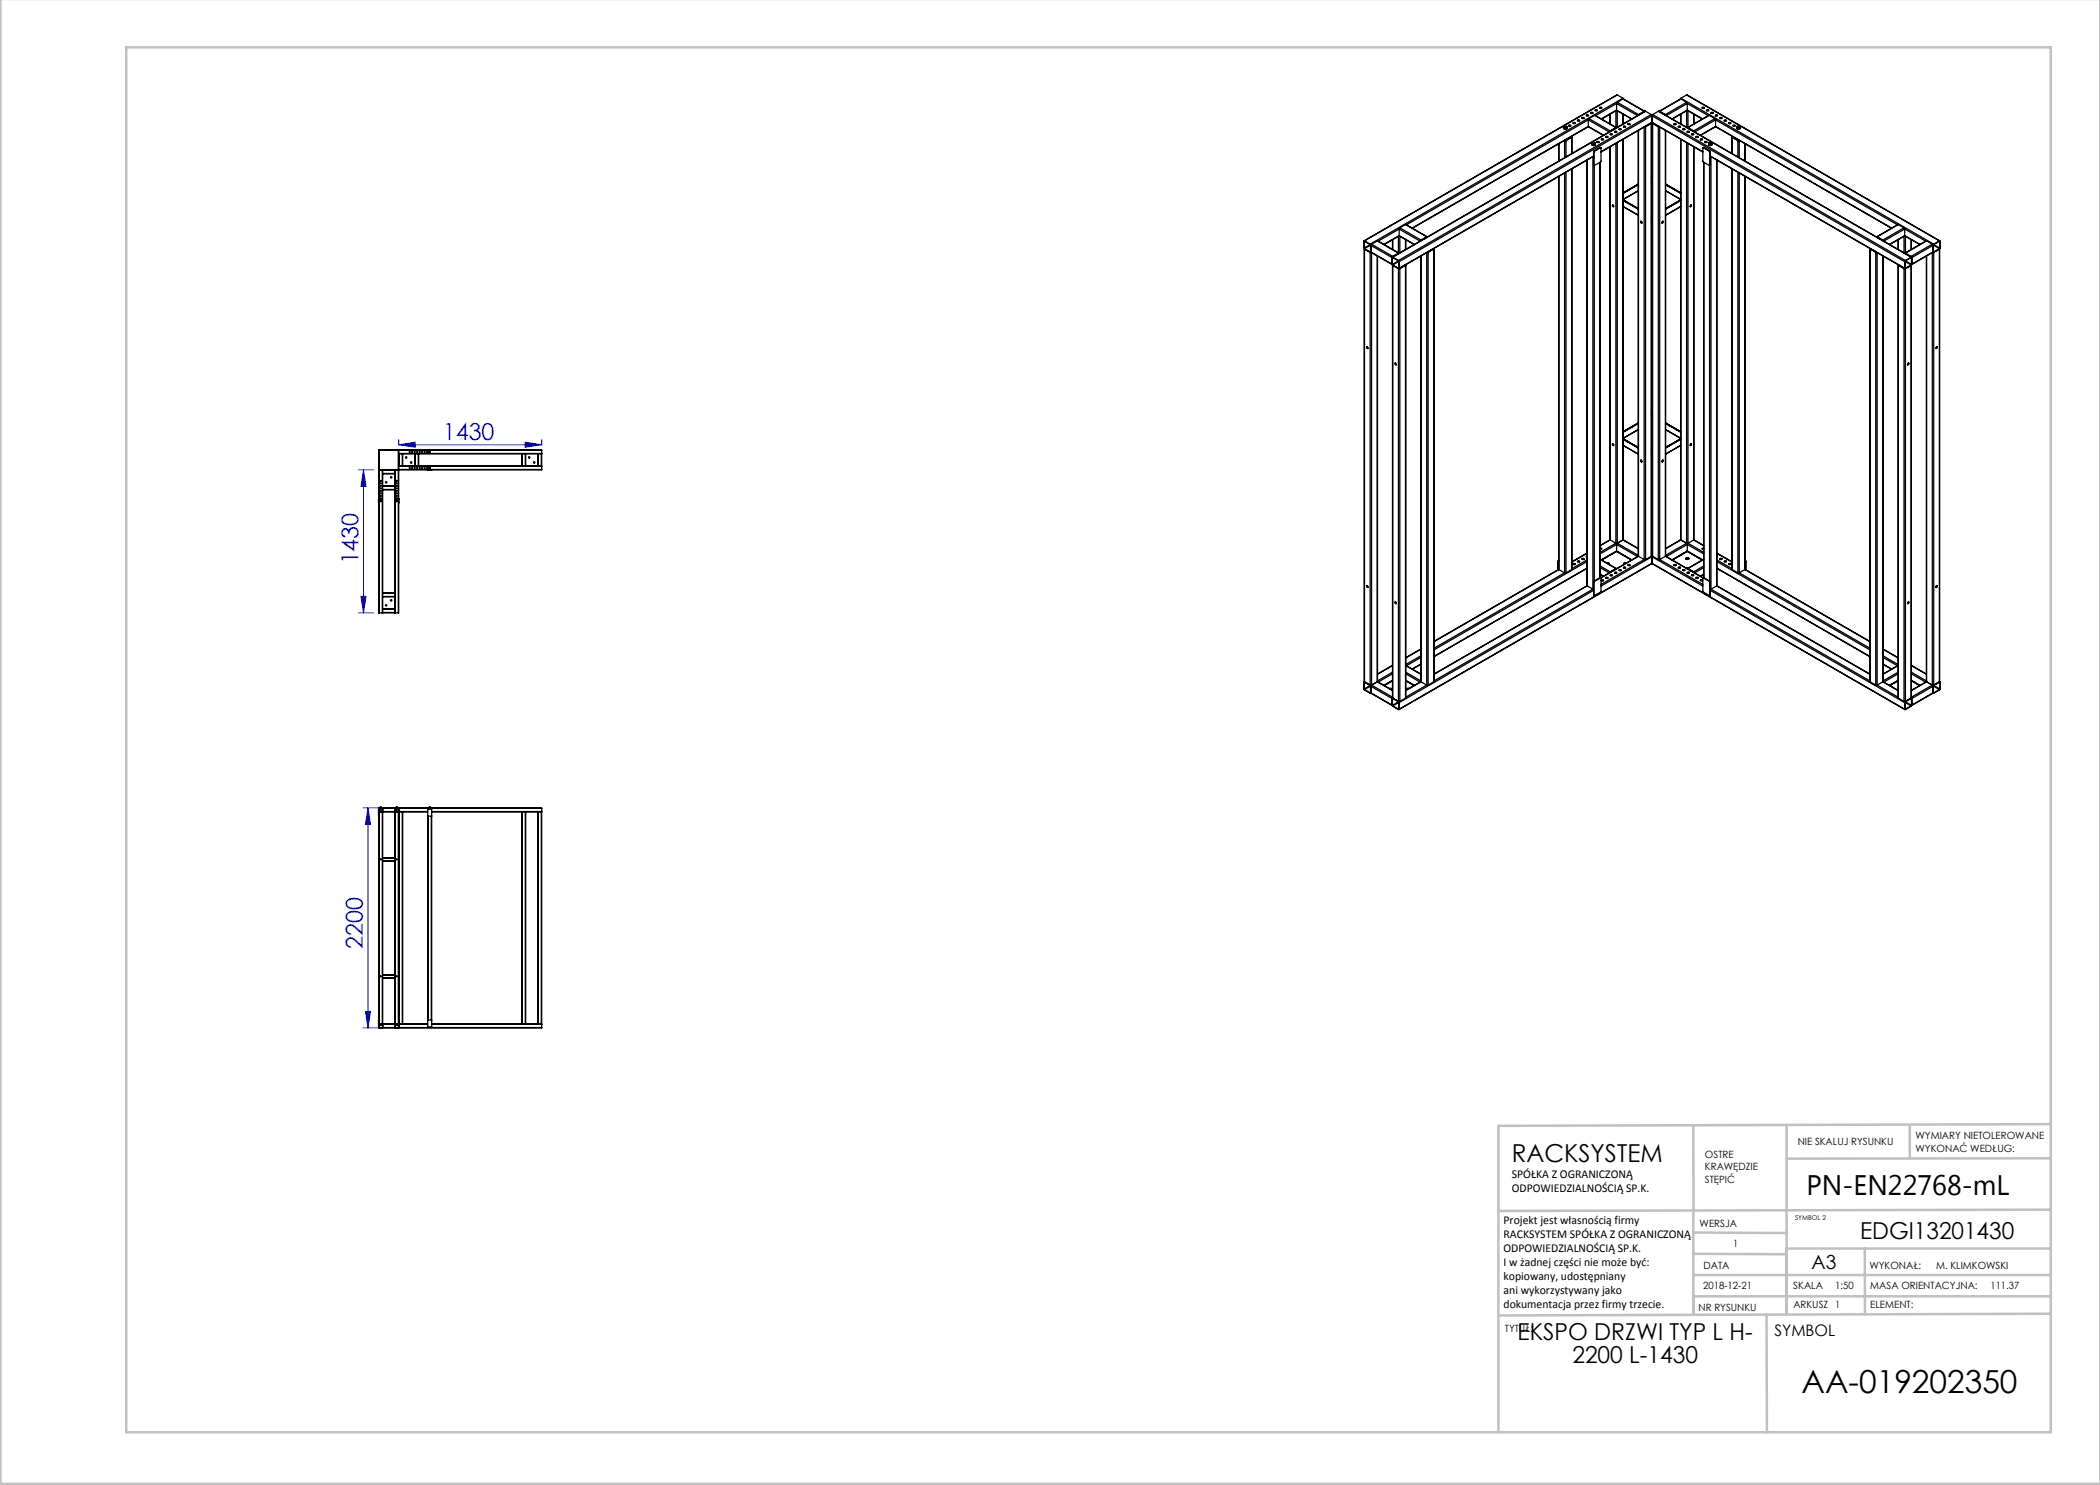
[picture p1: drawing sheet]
<svg xmlns="http://www.w3.org/2000/svg" width="420mm" height="297mm" viewBox="0 0 420 297" stroke-linecap="round" stroke-linejoin="round" font-family="sans-serif">
<g fill="none" stroke="#00f" stroke-width=".2">
<path d="M71.7 94h3M72.7 94l.5 3.3h-1zM72.7 94v28.6M79.7 88.9l3.3-.5v1.1zM79.7 87.9v1.1M79.7 88.9h28.6M105 88.4l3.3 .5-3.3 .6zM108.3 87.9v1.1M72.2 119.3h1l-.5 3.3zM71.7 122.6h3M72.6 161.6h2.9M73.6 161.6l.5 3.3h-1z"/>
<path d="M73.6 161.6v44M72.6 205.6h2.9M73.1 202.3h1l-.5 3.3z"/>
</g>
<g fill="none" stroke="#c0c0c0" stroke-width=".5">
<path d="M.1 -.1v296.9h419.9M25.2 9.5h385v276.9h-385zM338.7 225.2v16.9M357.3 225v37.9M382 225.4v6.3M410.1 224.8l-110.4 .4v61.2M410.1 231.7h-52.8M338.7 259.3h71.5M338.7 255h71.5M338.7 250.8l18.6 .1M338.7 246.5l18.6 .1M338.7 242.1v20.9"/>
<path d="M373 249.7v13.2M410.1 241.9l-110.4 .3M410.2 249.7h-52.9v13.2M353.3 262.9l.1 23.5M410.2 262.7l-110.5 .4"/>
</g>
<g fill="#00f">
<path d="M105 88.4l3.3 .5-3.3 .6zM79.7 88.9l3.3-.5v1.1z"/>
<path d="M72.2 119.3h1l-.5 3.3zM72.7 94l.5 3.3h-1z"/>
<path d="M73.1 202.3h1l-.5 3.3zM73.6 161.6l.5 3.3h-1z"/>
</g>
<g fill="none" stroke="#000" stroke-width=".25">
<path d="M323.5 19l-50.7 29.2M323.5 19l-50.6 29.2M323.5 19l1.1 .6M324.6 19.6l.1 .2M324.6 19.8l-1.1 .7M324.6 19.8l4.2 2.5M324.6 19.6l-50.6 29.2M324.7 19.8h-.1M324.7 19.8l4.2 2.4M336.2 19.8l-4.4 2.4M336.2 19.6l-.1 .2M336.2 19.8l-4.3 2.5"/>
<path d="M336.2 19.8l1.1 .7M336.2 19.6l50.5 29.2M337.3 19l50.7 29.2M337.3 19l50.6 29.2M337.3 19l-1.1 .6M311.6 28.9l.1 .1M311.6 28.9h.1M311.6 28.8v.1M311.7 28.8v3.4M311.7 35.3v78.5M311.8 28.7v3.5M311.8 35.3v78.6"/>
<path d="M312.7 25.5h.1M312.7 25.5l.2 .3M312.7 25.7l.2 .1M312.8 25.3v.2M312.8 25.3l-.1 .2M312.8 25.5l.3 .1M312.8 25.5l.1 .1M312.9 28.1h.1M312.9 25.6v.2M312.9 28.1h.3M312.9 28.1v3.4M312.9 34.6v80"/>
<path d="M313.1 25.2l-.3 .1M313.1 25.2l.2 .1M313.1 25.6h.2M313.1 25.6h-.2M313.2 28.1v3.3M313.2 34.4v80.2M313.2 25.8h-.3M313.3 25.8h-.4M313.3 25.6v.2M313.3 25.3v.2M313.3 25.3l.1 .1M313.3 25.5l-.2 .1"/>
<path d="M313.3 25.5v.1M313.4 25.7l-.1 .1M313.4 25.4l-.1 .1M313.4 25.4l-.1 .4M313.7 25.2h.5M313.7 25.1l.1-.1a.21 .21 0 0 1 .3 0 .21 .21 0 0 1 0 .3 .21 .21 0 0 1-.3-.1zM314 27.5l.1 .1M314.2 27.3l.1 .1M314.3 27.4l-1.2 .7h-.2M314.3 27.4h.1M314.3 27.3v.2M314.3 27.5l-1.1 .6"/>
<path d="M314.3 27.5v3.2M314.3 33.8v80.1M314.4 33.8l-.1 80.1M314.4 27.4v3.3M314.6 24.7h.4M314.6 24.6l.1-.1a.21 .21 0 0 1 .3 0 .21 .21 0 0 1 0 .3 .21 .21 0 0 1-.4-.1zM315.5 24.2h.4M315.5 24.1l.1-.1a.21 .21 0 0 1 .3 0 .21 .21 0 0 1-.1 .3 .21 .21 0 0 1-.3-.1zM316.4 23.6h.4M316.4 23.5a.21 .21 0 0 1 .4 0 .21 .21 0 0 1-.1 .3 .21 .21 0 0 1-.3-.1zM317.3 23.1h.4M317.3 23a.21 .21 0 0 1 .3 0 .21 .21 0 0 1 0 .3 .21 .21 0 0 1-.3-.1z"/>
<path d="M317.4 32v85.2M317.7 25.3l3 1.8M317.7 25.3l-35.3 20.3M317.7 24v1.3M317.7 24l4.1 2.4M317.7 25.3l3 1.7M317.7 24l-36.4 21M317.7 25.3l-35.2 20.3M317.8 23.7l-.1 .3M317.8 23.7l4.2 2.5M318.2 22.6h.4M318.2 22.5a.21 .21 0 0 1 .3 0 .21 .21 0 0 1 0 .3 .21 .21 0 0 1-.3-.1z"/>
<path d="M318.4 28.8l.1 .1M318.4 28.8v.2l.3 .1M318.4 28.7l.1 .2M318.4 28.7v.1M318.4 29l.3 .1M318.5 31.4h.1M318.5 28.9h.4M318.5 28.9h.2M318.6 28.5l-.2 .2M318.6 28.5h.3M318.6 31.4h.1M318.6 31.4v86.4"/>
<path d="M318.6 31.3l.1 .1M318.7 28.9v.2M318.7 33l.1 .1M318.7 31.3l-38.9 22.4M318.7 31.2l-38.9 22.4M318.7 30.4v2.6M318.7 33h.1M318.7 30.4h.1M318.8 30.4v2.6M318.8 30.2l-.1 .2M318.8 30.2h.1M318.9 33.1v83.1"/>
<path d="M318.9 28.9h-.2M318.9 28.5l.1 .2M318.9 28.5l.1 .1M318.9 30.2l-.1 .2M318.9 23.1l4.4 2.4M318.9 23.1l-1.1 .6M318.9 23.1l4.3 2.4M319 29l-.3 .1M319 22.1h.5M319 28.7l-.1 .2M319 28.9h.1M319 28.6v.1"/>
<path d="M319 28.6v.4M319 28.8v.2M319.1 22a.21 .21 0 0 1 .3-.1 .21 .21 0 0 1 0 .4 .21 .21 0 0 1-.3-.1zM319.4 28.4h.4M319.4 28.3a.21 .21 0 0 1 .4 0 .21 .21 0 0 1-.1 .3 .21 .21 0 0 1-.3-.1zM319.9 21.6h.4M319.9 21.5h.1a.21 .21 0 0 1 .3-.1 .21 .21 0 0 1 0 .4 .21 .21 0 0 1-.3-.2zM320 32.5v83M320 29.5h.2M320 29.5h.1M320 29.5l-1.2 .7M320.1 32.4v83.1"/>
<path d="M320.1 29.5l.1 .1v2.7l-1.3 .8-.1-.1M320.1 29.5l-1.2 .7M320.3 27.9h.4M320.3 27.8a.21 .21 0 0 1 .4 0 .21 .21 0 0 1-.1 .3 .21 .21 0 0 1-.3-.1zM321.2 27.4h.4M321.2 27.3a.21 .21 0 0 1 .3 0 .21 .21 0 0 1 0 .3 .21 .21 0 0 1-.3-.1zM322 29.4v78.6M322 22.8v2M322 26.9h.5M322 26.3h.1M322 26.2l-.1 .1M322 29.3v78.7"/>
<path d="M322.1 26.8a.21 .21 0 0 1 .3-.1 .21 .21 0 0 1 0 .4 .21 .21 0 0 1-.3-.2zM322.9 26.4h.5M322.9 26.3h.1a.21 .21 0 0 1 .3-.1 .21 .21 0 0 1 0 .4 .21 .21 0 0 1-.3-.2zM323.2 25.5h.1M323.2 25.6h.1M323.2 25.6l-1.2 .7M323.2 25.5l-1.2 .7M323.2 22.2v3.3M323.2 28.7v79.9M323.2 22.1h.2M323.3 22l3 1.8M323.3 20.7v1.3"/>
<path d="M323.3 20.7l4.2 2.4M323.3 22l3.1 1.8M323.3 20.7l-4.2 2.4M323.3 22l-3 1.8M323.3 22.1l-3 1.7M323.5 20.5l-.2 .2M323.5 20.5l4.2 2.4M323.5 22.2v3.3M323.5 28.5v80.1M323.8 25.9h.4M323.8 25.8h.1a.21 .21 0 0 1 .3-.1 .21 .21 0 0 1-.1 .3 .21 .21 0 0 1-.3-.1zM324.6 22.8v2"/>
<path d="M324.6 27.9v80.1M324.6 27.8v80.1M324.6 40l3 1.7M324.7 25.4h.4M324.7 25.3v-.1a.21 .21 0 0 1 .4 0 .21 .21 0 0 1-.1 .3 .21 .21 0 0 1-.3-.1zM325.6 24.9h.4M325.6 24.8v-.1a.21 .21 0 0 1 .4 0 .21 .21 0 0 1-.1 .3 .21 .21 0 0 1-.3-.1zM327.6 26.1v85.1M327.6 36.9l-3 1.8M327.6 38.2l-3 1.7M327.6 36.8l-3 1.8M327.7 23h.1"/>
<path d="M327.7 22.9l-.1 .2M327.7 26.1v85.2M328.8 22.3h.2M328.8 22.3h.1M328.8 22.3l-1.1 .6M328.8 22.3l-1.1 .7M328.8 25.4v86.5M329 25.3h.1M329.1 22.3l-50.6 29.1M329.1 25.4h-.2M329.1 22.3l1.1 .6M329.1 22.3l-50.5 29.1"/>
<path d="M329.1 25.4v86.5M330.2 24.7l-1.2 .6M330.2 24.7h.1M330.2 24.6v.1M330.2 22.9l.2 .3M330.2 24.7l-1.1 .7M330.2 22.9l-50.5 29.2M330.2 24.7v86.6M330.3 24.6l-.1 .1M330.3 35.3h.2zM330.3 24.6l-.1 86.7M330.3 35.3l.2 .1"/>
<path d="M330.3 35.3l.1 .1M330.4 35.4h.1M330.4 36.6h.1M330.4 35.4v1.2M330.4 36.6h-.1M330.4 35.4h-.1M330.4 24.5l10.2 5.9M330.4 24.5l-10.2 5.9M330.4 23.2v1.3M330.4 24.5l10.2 5.8M330.4 23.2l50.5 29.1M330.4 23.2l-51.8 29.8"/>
<path d="M330.4 24.5l-10.2 5.8M330.5 24.6v86.7M330.5 35.3l-.1 .1M330.5 24.6v.1M330.5 22.9l-.1 .3M330.5 24.7l1.2 .7M330.5 22.9l50.6 29.2M330.5 24.7v86.6M330.6 24.6v.1M330.6 24.7h.1M331.7 22.3l50.6 29.1M331.7 25.4h.2"/>
<path d="M331.7 22.3l50.5 29.1M331.7 22.3l-1.2 .6M331.7 25.4v86.5M331.7 25.3h.1M331.9 22.3h.1M331.9 22.3h-.1M331.9 22.3l1.2 .6M331.9 25.4v86.5M333.1 22.9l.1 .2M333.1 23h.1M333.1 26.1v85.2M333.1 38.2l3 1.7"/>
<path d="M333.1 36.9l3 1.8M333.1 36.8l3 1.8M334.8 24.9h.4M334.8 24.8v-.1a.2 .2 0 0 1 .4 0 .2 .2 0 0 1-.1 .3 .2 .2 0 0 1-.3-.1zM335.7 25.4h.4M335.7 25.3v-.1a.2 .2 0 0 1 .3 0 .2 .2 0 0 1 0 .3 .2 .2 0 0 1-.3-.1zM336.1 22.8v2M336.1 27.8v80.1M336.1 40l-3 1.7M336.2 22.8v2M336.2 27.9v80.1M336.5 25.9h.5"/>
<path d="M336.6 25.8v-.1a.2 .2 0 0 1 .3 0 .2 .2 0 0 1 0 .3 .2 .2 0 0 1-.3-.1zM337.3 20.5l.2 .2M337.3 20.5l-4.2 2.4M337.3 22.2v3.3M337.3 28.5v80.1M337.4 22.1h.1M337.4 22.1l-2.9 1.7M337.4 26.4h.4M337.4 22.1l3.1 1.7M337.5 26.3a.2 .2 0 0 1 .3-.1 .2 .2 0 0 1 0 .3 .2 .2 0 0 1-.3 0zM337.5 22l-.1 .1M337.5 20.7v1.3"/>
<path d="M337.5 20.7l-4.2 2.4M337.5 22l-3.1 1.8M337.5 20.7l4.1 2.4M337.5 22l3 1.8M337.6 25.6h.1M337.6 25.5h-.1M337.6 25.5l1.1 .7M337.6 22.2v3.3M337.6 28.7v79.9M338.3 26.9h.4M338.3 26.8h.1a.2 .2 0 0 1 .3-.1 .2 .2 0 0 1 0 .4 .2 .2 0 0 1-.3-.1zM338.7 26.3h.1"/>
<path d="M338.7 26.2l.2 .1M338.7 22.8v2M338.7 29.3v78.7M338.8 29.4l-.1 78.6M338.8 22.8v2M339.2 27.4h.4M339.2 27.3h.1a.2 .2 0 0 1 .3 0 .2 .2 0 0 1-.1 .3 .2 .2 0 0 1-.3-.1zM340.1 27.9h.4M340.1 27.8h.1a.2 .2 0 0 1 .3 0 .2 .2 0 0 1-.1 .3 .2 .2 0 0 1-.3-.1zM340.4 21.6h.5M340.5 21.5a.2 .2 0 0 1 .3-.1 .2 .2 0 0 1 0 .3 .2 .2 0 0 1-.3 0zM340.7 29.5l-.1 .1v2.7l1.3 .8"/>
<path d="M340.7 29.5l1.2 .7M340.7 32.4v83.1M340.7 29.5h-.1M340.7 29.5h.1M340.8 32.5v83M341 28.4h.4M341 28.3a.2 .2 0 0 1 .3 0 .2 .2 0 0 1 0 .3 .2 .2 0 0 1-.3-.1zM341.3 22.1h.4M341.3 22h.1a.2 .2 0 0 1 .3 0 .2 .2 0 0 1 0 .3 .2 .2 0 0 1-.3-.1zM341.7 28.6v.4M341.7 28.6v.1M341.7 28.7l.2 .2"/>
<path d="M341.7 28.7v.1M341.7 28.9h.1M341.7 28.8v.2M341.7 29l.4 .1M341.7 28.8l.2 .1M341.8 29l.2 .1M341.8 23.1l-4.3 2.4M341.8 23.1l1.2 .6M341.8 23.1l-4.2 2.4M341.9 30.2l.1 .2M341.9 28.5l-.2 .2M341.9 28.5l-.2 .1"/>
<path d="M341.9 28.9h.2M341.9 33.1v83.1M341.9 30.2l.2 .2M341.9 30.2h.1M342 33l-.1 .1M342 30.4v2.6M342 33.1h.1M342.1 33l-.1 .1M342.1 31.3l38.9 22.4M342.1 30.4v2.6M342.1 30.4h-.1M342.1 33h-.1"/>
<path d="M342.1 31.2l38.8 22.4M342.1 28.9v.2M342.2 31.3l-.1 .1M342.2 22.6h.4M342.2 31.4h-.1M342.2 31.4v86.4M342.2 28.5l.2 .2M342.2 28.5h-.3M342.2 28.9h-.3M342.2 28.9h-.1M342.2 22.5h.1a.2 .2 0 0 1 .3 0 .2 .2 0 0 1-.1 .3 .2 .2 0 0 1-.3-.1zM342.2 31.4h.1"/>
<path d="M342.3 29l-.2 .1M342.4 28.7l-.2 .2M342.4 28.7v.1M342.4 28.8l-.2 .1M342.4 28.8v.2l-.3 .1M343 23.7l.1 .3M343 23.7l-4.3 2.5M343.1 23.1h.4M343.1 25.3l35.2 20.3M343.1 23h.1a.2 .2 0 0 1 .3 0 .2 .2 0 0 1-.1 .3 .2 .2 0 0 1-.3-.1zM343.1 25.3l-3 1.8M343.1 24v1.3"/>
<path d="M343.1 24l-4.2 2.4M343.1 25.3l-3 1.7M343.1 24l36.4 21M343.3 32v85.2M343.4 32l-.1 85.2M344 23.6h.4M344 23.5a.2 .2 0 0 1 .3 0 .2 .2 0 0 1 0 .3 .2 .2 0 0 1-.3-.1zM344.8 24.2h.5M344.9 24a.2 .2 0 0 1 .3 0 .2 .2 0 0 1 0 .3 .2 .2 0 0 1-.3-.1zM345.7 24.7h.5M345.8 24.5a.2 .2 0 0 1 .3 0 .2 .2 0 0 1 0 .3 .2 .2 0 0 1-.3-.1zM346.4 33.8v80.1"/>
<path d="M346.4 27.4v3.3M346.4 27.5l1.2 .6M346.4 27.5v3.2M346.5 27.3l-.1 .2M346.5 27.4h.1M346.5 27.4l1.1 .7h.2M346.6 27.3l-.1 .1M346.6 25.2h.4M346.6 25.1l.1-.1a.2 .2 0 0 1 .3 0 .2 .2 0 0 1 0 .3 .2 .2 0 0 1-.3-.1zM346.8 27.5l-.1 .1M347.3 25.4l.2 .4M347.3 25.4l.1 .1"/>
<path d="M347.4 25.7l.1 .1M347.4 25.5l.3 .1M347.4 25.5l.1 .1M347.4 25.3v.2M347.4 25.3l-.1 .1M347.5 25.8h.4M347.5 25.6v.2M347.6 28.1h.3M347.6 28.1v3.3M347.6 34.4v80.2M347.7 25.6h.2M347.7 25.6h-.2"/>
<path d="M347.7 25.2l-.3 .1M347.7 25.2l.3 .1M347.9 28.1v3.4M347.9 34.6v80M347.9 25.6v.2M347.9 28.1h.1M348 25.5l-.3 .1M348 25.5l-.1 .1M348 25.3v.2M348 25.3l.1 .2M348 25.7l-.1 .1M348.1 25.5h-.1"/>
<path d="M348.1 25.5l-.2 .3M349 28.7v3.5M349 35.3v78.6M349 28.8v3.4M349 35.3v78.5M349.1 28.9l-.1 .1M349.1 28.8v.1M349.2 28.9l-.1 .1M349.2 28.9h.1M349.2 28.9h-.1M272.8 49.6l.1 .1M272.8 48.3v1.3"/>
<path d="M272.8 49.8v86.5M272.9 48.2l-.1 .1v1.3l.1 .2M272.9 48.3h-.1M272.9 49.7l1.1 .7M272.9 49.8l1.1 .7M272.9 48.2l1.1 .6M272.9 48.3l1.1 .6M272.9 49.8v86.6M274 48.8l.2 .3M274 48.9l.1 .1M274 50.5h.2M274 50.5v86.5"/>
<path d="M274 48.9l-1.2 .7M274.1 50.3l-.1 .1M274.1 49v1.3M274.1 49l-1.2 .7M274.2 50.4l4.2 2.5M274.2 50.4l-.2 .1M274.2 49.1l4.2 2.4M274.2 50.4l4.2 2.4M274.2 49.1v1.3M274.2 50.4l-.1 .1M274.3 48.8l-.1 .3M274.3 48.8l4.3 2.5"/>
<path d="M274.3 50.5v86.5M275.4 48.2l4.4 2.4M275.4 48.2l-1.1 .6M275.4 48.2l4.3 2.4M275.4 51.2v85.2M275.5 51.2l-.1 85.2M278.4 52.8l.2 .3M278.4 51.5v1.3M278.5 52.9l.1 .1M278.5 51.6v1.3M278.5 53l.1 86.6M278.5 48v1.9"/>
<path d="M278.6 51.3l-.2 .2M278.6 51.4h-.1M278.6 51.4l-.2 .1M278.6 51.5l-.1 .1M278.6 53l1.1 .6M278.6 53.1l1.1 .6M278.6 51.4l1.1 .7M278.6 51.5l1.1 .7M278.6 47.9v2M278.6 53.1v86.5M278.6 51.4h.1M279.7 50.6h.1"/>
<path d="M279.7 52.1l.1 .2v1.3M279.7 52.2l.1 1.4M279.7 53.7h.3M279.7 50.6l-1.1 .7M279.7 50.7l-1.1 .7M279.7 47.3v3.3M279.7 53.7v86.6M279.7 50.7h.1M279.7 52.2l-1.2 .7M279.8 53.6h-.1M279.8 47.2h.1M279.8 47.1l.1 .1"/>
<path d="M279.8 53.6l-.1 .1M279.8 45.8v1.3M279.8 45.8l4.2 2.4M279.8 47.1l3.1 1.8M279.8 45.8l-4.2 2.4M279.8 47.1l-3 1.8M279.8 47.2l-3 1.7M279.9 47.2l2.9 1.7M279.9 53.7h-.1M279.9 53.7h.1M280 45.6l-.2 .2M280 45.6l4.2 2.4"/>
<path d="M280 47.3v3.3M280 53.7v86.6M281 53l-1.1 .7M281 53h.1M281.1 44.9l4.3 2.5M281.1 53.1v-.1v86.6M281.1 44.9l-1.1 .7M281.1 44.9l4.2 2.5M281.1 53.1l-1.1 .6M281.1 47.9v2M281.1 53.1v86.5M281.2 48v1.9"/>
<path d="M284.2 51.2v85.1M284.2 48.1h.1M284.2 48l-.1 .2M284.2 51.2v85.2M285.3 47.4h.2M285.3 47.4l-1.1 .6M285.3 47.4l-1.1 .7M285.3 47.4l.1 .1M285.3 50.5v86.5M285.4 47.4h-.1M285.6 50.4h-.1M285.6 50.4h.1"/>
<path d="M285.6 50.5h-.2M285.6 50.5v86.5M286.7 49.8l-1.1 .6M286.7 49.8h.1M286.8 49.8l-1.2 .7M286.8 49.8v86.6M286.8 49.7v.1M286.8 49.7v86.7M322.5 41l.2 .1v.2h-.2zM322.5 41l.2 .3M324.6 40.1l3 1.7M324.6 41.3l3 1.7"/>
<path d="M328.1 44.3l.3 .1v.2l-.2-.1zM328.2 44.2l.2 .4M330.3 44.6h.2M330.3 43.4h.2M330.3 43.3h.1M330.4 43.3h.1M330.4 43.3h-.1M330.5 43.3h-.1M332.4 44.3a.16 .16 0 0 1 .2 .1 .16 .16 0 0 1 0 .2 .16 .16 0 0 1-.2-.1zM332.6 44.2l-.2 .4M336.1 40.1l-3 1.7M336.1 41.3l-3 1.7"/>
<path d="M338.1 41a.16 .16 0 0 1 .2 .1 .16 .16 0 0 1-.1 .2 .16 .16 0 0 1-.2 0zM338.2 41l-.2 .3M374 49.7v86.7M374 49.7v.1M374 49.8l1.1 .7M374 49.8v86.6M374.1 49.7v.1M374.1 49.8h.1M375.1 50.5h.3M375.1 50.5v86.5M375.2 50.4h.1M375.4 47.4h.1"/>
<path d="M375.4 47.4h-.1M375.4 47.4l1.2 .6M375.4 50.5v86.5M376.6 48l.1 .2M376.6 48.1h.1M376.6 48.1h-.1M376.6 51.2v85.2M376.6 51.2v85.1M379.6 52.9l.1 86.7M379.6 48v1.9M379.6 53l.1 .1M379.7 44.9l-4.4 2.5"/>
<path d="M379.7 44.9l1.1 .7M379.7 44.9l-4.3 2.5M379.7 53.1l1.1 .6M379.7 47.9v2M379.7 53.1v86.5M379.7 53h.1M380.8 45.6l.1 .2M380.8 53.7h.3M380.8 45.6l-4.2 2.4M380.8 47.3v3.3M380.8 53.7v86.6M380.9 53.7h.1"/>
<path d="M380.9 47.2h.1M380.9 47.2l3 1.7M380.9 47.1l-2.9 1.8M380.9 53.6l.2 .1M380.9 45.8v1.3M380.9 52.3v1.3M380.9 45.8l-4.1 2.4M380.9 47.1l-3 1.8M380.9 45.8l4.2 2.4M380.9 47.1l3.1 1.8M381 53.6h.1M381 52.3v1.3"/>
<path d="M381 52.3l1.2 .7M381.1 50.7h.1M381.1 52.2l1.2 .7M381.1 50.6h-.1M381.1 52.1l-.2 .2M381.1 52.2l-.1 .1M381.1 50.6l1.1 .7M381.1 47.3v3.3M381.1 53.7v86.6M382.2 51.3l.2 .2M382.2 51.4h.1M382.2 51.4l.2 .1"/>
<path d="M382.2 51.5l.1 .1M382.2 53l-1.1 .6M382.2 53.1l-1.1 .6M382.2 51.4l-1.1 .7M382.2 51.5l-1.1 .7M382.2 47.9v2M382.2 53.1v86.5M382.3 53l-.1 86.6M382.3 48v1.9M382.3 52.9l-.1 .1M382.3 51.6v1.3M382.4 52.8l-.2 .3"/>
<path d="M382.4 51.5v1.3M385.3 51.2v85.2M385.3 48.2l-4.3 2.4M385.3 48.2l-4.2 2.4M385.3 48.2l1.2 .6M386.5 48.8l.1 .3M386.5 48.8l-4.3 2.5M386.5 50.5v86.5M386.6 50.5l-4.3 2.4M386.6 50.4v.1M386.6 50.4l.1 .1M386.6 49.1l-4.2 2.4"/>
<path d="M386.6 50.4l-4.2 2.4M386.6 49.1v1.3M386.7 50.3v.1M386.7 49v1.3M386.7 49l1.2 .7M386.7 48.8l-.1 .3M386.7 48.9v.1M386.7 50.5h-.2M386.7 50.5v86.5M386.7 48.9l1.2 .7M387.9 48.2l.1 .1v1.3l-.1 .2M387.9 48.3h.1"/>
<path d="M387.9 49.7l-1.2 .7M387.9 49.8l-1.2 .7M387.9 48.3l-1.2 .6M387.9 48.2l-1.2 .6M387.9 49.8v86.6M387.9 49.6v.1M387.9 48.3v1.3M273.3 69.4h.2a.19 .19 0 0 1 .2 .2 .19 .19 0 0 1-.3 .1 .19 .19 0 0 1-.1-.3zM273.4 69.3l.2 .4M279 72.6h.1a.19 .19 0 0 1 .2 .3 .19 .19 0 0 1-.3 .1 .19 .19 0 0 1 0-.3zM279.1 72.6l.2 .4M381.6 72.7a.16 .16 0 0 1 .2 .2 .16 .16 0 0 1-.3 0z"/>
<path d="M381.7 72.6l-.2 .4M387.3 69.4a.16 .16 0 0 1 .1 .2 .16 .16 0 0 1-.2 .1zM387.4 69.3l-.2 .4M75.7 99.8v.7M75.7 99.8h.1M75.7 93.9l.1 .1M75.7 90h4M75.8 93.9h.1M75.8 90v32.6M75.8 94v28.6M75.8 94h.7M76.5 94h.1"/>
<path d="M76.5 94v28.6M76.5 97.2v.1M76.5 97.9v.1M76.5 94v.1M76.5 94.7v.1M76.5 94.1v.6M76.5 94.8v2.4M76.5 97.3v.6M76.5 98v20.6M76.5 97.9h2.4M76.5 97.3h2.4M76.5 97.2h2.4"/>
<path d="M76.5 98h2.4M76.5 94.1h2.4M76.5 94h2.4M76.5 94.8h2.4M76.5 94.7h2.4M78.9 97.2v.1M78.9 97.9v.1M78.9 94v.1M78.9 94.7v.1M78.9 94h.1M78.9 94.1v.6M78.9 94.8v2.4"/>
<path d="M78.9 97.3v.6M78.9 98v20.6M79 94v28.6M79 94h.7M79.7 94h.1M79.7 90v32.6M79.7 93.9v.1M79.7 90l28.6 .1M79.7 99.8h.1M79.7 93.2h.1M79.7 90.8h.1M79.7 93.2v.1"/>
<path d="M79.7 94v28.6M79.7 90v.1M79.7 90.7v.1M79.7 90.1v.6M79.7 90.8v2.4M79.7 93.3v.6M79.7 93.3h28.6M79.7 90.7h28.6M79.8 99.8v.7M79.8 90.8v2.4M79.8 93.2h.7M79.8 90.8h.7"/>
<path d="M80.5 93.2h.1M80.5 90.8h.1M80.5 90.8v2.4M80.5 93.2h2.4M80.5 90.8h2.4M82.9 93.2h.1M82.9 90.8h.1M82.9 90.8v2.4M83 93.2h.7M83 90.8h.7M83 90.8v2.4M83.7 93.2h.1"/>
<path d="M83.7 90.8h.1M83.7 90.8v2.4M83.7 93.2h20.6M83.7 90.8h20.6M85.5 89.9h.1M85.5 94h.1M85.5 89.9v.1M85.6 89.9v.1M85.6 94h.1M85.6 94h.7M85.8 93.5v.2M85.8 90.4l.1 .1"/>
<path d="M85.8 93.7h.2M85.8 90.3v.1M85.9 93.4l-.1 .1M85.9 93.4l.1 .1M86 90.2l-.2 .1M86 90.2l.1 .1M86 93.5l.1 .1M86 90.5h-.1M86.1 93.6l-.1 .1M86.1 90.3l-.1 .2M86.3 89.9h.1M86.3 89.9v.1"/>
<path d="M86.3 94h.1M104.3 93.2h.1M104.3 90.8h.1M104.3 90.8v2.4M104.4 90.8v2.4M104.4 93.2h.7M104.4 90.8h.7M105.1 93.2h.1M105.1 90.8h.1M105.1 90.8v2.4M105.1 93.2h2.4M105.1 90.8h2.4"/>
<path d="M107.5 93.2h.1M107.5 90.8h.1M107.5 90.8v2.4M107.6 90.8v2.4M107.6 93.2h.7M107.6 90.8h.7M108.3 93.2h.1M108.3 90.8h.1M108.3 90.8v2.4M108.3 93.2v.1M108.3 93.9l-28.6 .1M108.3 90.1l-32.6-.1v3.9"/>
<path d="M108.3 90.7v.1M108.3 90.1v.6M108.3 93.3v.6M108.3 93.9h-32.6M322.5 88.8h.2v.3l-.2-.1zM322.5 88.7l.2 .4M324.6 87.9l3 1.7M324.6 89.1l3 1.7M324.6 87.8l3 1.7M327.6 84.7l-3 1.7M327.6 84.6l-3 1.7M327.6 85.9l-3 1.8"/>
<path d="M328.1 92l.3 .1v.3l-.2-.1zM328.2 92l.2 .3M330.3 92.3h.2M330.3 83.1h.2zM330.3 91l.1 .1M330.3 83.1h.1M330.4 91.1h.1M330.4 83.1h.1M330.4 84.4h.1M330.4 83.1v1.3M330.4 84.4h-.1M330.4 83.1l-.1 .1"/>
<path d="M330.5 91l-.1 .1M330.5 83.1h-.1M332.4 92.1a.16 .16 0 0 1 .2 .1 .16 .16 0 0 1 0 .2 .16 .16 0 0 1-.2-.1zM332.6 92l-.2 .3M333.1 84.6l3 1.7M333.1 84.7l3 1.7M333.1 85.9l3 1.8M336.1 87.9l-3 1.7M336.1 87.8l-3 1.7M336.1 89.1l-3 1.7M338.1 88.8a.16 .16 0 0 1 .2 .1 .16 .16 0 0 1-.1 .2 .16 .16 0 0 1-.2-.1zM338.2 88.7l-.2 .4"/>
<path d="M75.7 100.5v.1M75.7 100.5h.1M76 100.2l.1 .1M76 100.1v.1M76.2 100l-.2 .1M76.2 100l.1 .1M76.2 100.3h-.1M76.3 100.1l-.1 .2M76.5 119.3v.1M76.5 118.6v.1M76.5 118.7v.6M76.5 119.4v2.4"/>
<path d="M76.5 119.4h2.4M76.5 119.3h2.4M76.5 118.7h2.4M76.5 118.6h2.4M78.9 119.3v.1M78.9 118.6v.1M78.9 118.7v.6M78.9 119.4v2.4M79.2 100.1v.2M79.2 100.3h.2M79.3 100l-.1 .1M79.3 100l.1 .1"/>
<path d="M79.4 100.1l.1 .1M79.5 100.2l-.1 .1M79.7 100.5h.1M79.8 100.5l-.1 .1M273.3 117.1h.2a.19 .19 0 0 1 .2 .3 .19 .19 0 0 1-.3 .1 .19 .19 0 0 1-.1-.3zM273.4 117.1l.2 .4M311.6 112.3v1.7M311.6 112.3h.1M311.6 112.3v1.6M311.7 112.1l-.1 .2M311.7 112.1h.1M311.7 112.2l-.1 .1"/>
<path d="M311.7 113.8l.1 .1M311.7 113.9l-24.9 14.4M311.8 113.9l-25 14.4M311.8 113.9l1.1 .7M312.9 114.6h.3M312.9 114.6l-26.1 15M314.3 113.9l-1.1 .7M314.6 112.9h.4M314.6 112.7h.1a.21 .21 0 0 1 .3 0 .21 .21 0 0 1 0 .3 .21 .21 0 0 1-.4-.1zM315.5 112.3h.4M315.5 112.2h.1a.21 .21 0 0 1 .3 0 .21 .21 0 0 1-.1 .3 .21 .21 0 0 1-.3-.1zM316.4 111.8h.4"/>
<path d="M316.4 111.7a.21 .21 0 0 1 .4 0 .21 .21 0 0 1-.1 .3 .21 .21 0 0 1-.3-.1zM317.4 111.2l-.1 .1 .1 .1M317.4 111.2l-.1 .1M317.4 113.7l-30.6 17.6M317.4 113.6l-30.6 17.7M317.4 110.6l-3 1.7M317.4 112.3l-30.6 17.7M317.4 112l-3 1.7M317.4 110.7l-3 1.7M317.4 117.1l-30.6 17.7M317.4 117.2l-30.6 17.7M317.4 117.2l1.2 .6"/>
<path d="M318.6 117.8l.1 .1M318.6 117.8l-31.8 18.4M318.7 119l.1 .1M318.7 116.4v2.6M318.7 116.4h.1M318.7 118.1l-38.9 22.4M318.8 116.4v2.7M318.8 116.2l-.1 .2M318.8 116.2l.1 .1M318.9 116.3l-.1 .1M320 115.5l.1 .1M320 115.5l-1.2 .7"/>
<path d="M320.1 109.6l.3 .1-.3 .2M320.1 109.7l.2 .1M320.1 114.9l.6 .4M320.1 111.8l3.2 1.9M320.1 113.2l1.9 1.2M320.1 113.5l1.7 1.1M320.1 114.8l.6 .4M320.1 111.9l3.1 1.8M320.1 115.6h.1v2.7l-1.3 .8h-.1M320.1 115.6l-1.2 .7M320.3 116.1h.4M320.3 116a.21 .21 0 0 1 .4-.1 .21 .21 0 0 1-.1 .4 .21 .21 0 0 1-.3-.1z"/>
<path d="M321.2 115.6h.4M321.2 115.5a.21 .21 0 0 1 .3-.1 .21 .21 0 0 1 0 .4 .21 .21 0 0 1-.3-.2zM321.3 112.6h.5v.3M321.4 112.6l.5 .2M322 108l-1.9 1.1M322 115.1h.5M322 114.4l.1 .1M322 114.4l-.1 .1M322 114.4v.1M322 108l1.2 .6M322.1 115a.21 .21 0 0 1 .3-.1 .21 .21 0 0 1 0 .4 .21 .21 0 0 1-.3-.2zM322.9 114.6h.5"/>
<path d="M322.9 114.5h.1a.21 .21 0 0 1 .3-.1 .21 .21 0 0 1 0 .3 .21 .21 0 0 1-.3-.1zM323.2 113.7h.1M323.2 113.8h.1M323.2 108.6h.3M323.2 113.7l-1.2 .7M323.2 108.6l-3.1 1.9M323.3 110.2l.1 .1M323.3 110.3l3 1.7M323.3 108.9v1.3M323.3 108.9l4.2 2.4M323.3 110.2l3.1 1.8M323.3 108.9l-3.2 1.9"/>
<path d="M323.3 110.2l-3 1.8M323.3 110.3l-3 1.7M323.5 108.6l-.2 .3M323.5 108.6l4.1 2.5M323.8 114.1h.4M323.8 114l.1-.1a.21 .21 0 0 1 .3 0 .21 .21 0 0 1-.1 .3 .21 .21 0 0 1-.3-.1zM324.6 108l-1.1 .6M324.6 108l3 1.8M324.6 107.9v.1M324.6 107.9l.1 .1M324.7 108h-.1M324.7 108l2.9 1.7"/>
<path d="M324.7 113.6h.4M324.7 113.5v-.1a.21 .21 0 0 1 .4 0 .21 .21 0 0 1-.1 .3 .21 .21 0 0 1-.3-.1zM325.2 112.6l-.4 .2M325.3 112.6h-.5v.3M325.6 113.1h.4M325.6 113v-.1a.21 .21 0 0 1 .4 0 .21 .21 0 0 1-.1 .3 .21 .21 0 0 1-.3-.1zM327.6 111.1v.2M327.6 111.2l.1 .1M327.7 111.2l-7.5 4.4-.2-.1M327.7 111.3l-7.5 4.3M327.7 111.3l1.1 .6M328.8 111.9h.3"/>
<path d="M328.8 111.9l-8.6 5M330.2 111.3l-1.1 .6M330.3 111.1l.1 .2M330.4 112.6l50.6 29.3M330.4 112.6l-50.6 29.3M330.4 111.3v1.3M330.4 112.6l50.5 29.2M330.4 112.6l-50.7 29.2M330.4 111.3l10.2 5.9M330.4 111.3l-10.2 5.9M330.5 111.1l-.1 .2M330.5 111.3l1.2 .6"/>
<path d="M331.7 111.9h.2M331.9 111.9l8.7 5M333.1 111.3l-1.2 .6M333.1 111.3l7.5 4.3M333.1 111.2l7.5 4.4 .1-.1M333.1 111.1l.1 .2M334.8 113.1h.4M334.8 112.9a.2 .2 0 0 1 .4 0 .2 .2 0 0 1-.1 .3 .2 .2 0 0 1-.3-.1zM335.7 113.6h.4M335.7 113.4a.2 .2 0 0 1 .3 0 .2 .2 0 0 1 0 .3 .2 .2 0 0 1-.3-.1zM336.1 107.9l.1 .1M336.1 107.9v.1"/>
<path d="M336.2 108l-3.1 1.7M336.2 108l1.1 .6M336.2 108l-3.1 1.8M336.5 114.1h.5M336.6 114v-.1a.2 .2 0 0 1 .3 0 .2 .2 0 0 1 0 .3 .2 .2 0 0 1-.3-.1zM337.1 111.8l.3-.2 .4 .2M337.2 111.6l.2-.1a.26 .26 0 0 1 .3 0 .26 .26 0 0 1 0 .4 .26 .26 0 0 1-.3 0l-.3-.1zM337.2 113.6h.5M337.3 108.6l.2 .3M337.3 108.6h.3M337.3 108.6l-4.2 2.5M337.3 113.7h.3"/>
<path d="M337.4 114.6h.4M337.4 110.3l3.1 1.7M337.5 114.5v-.1a.2 .2 0 0 1 .3 0 .2 .2 0 0 1 0 .3 .2 .2 0 0 1-.3-.1zM337.5 110.2l-.1 .1M337.5 110.3l-3 1.7M337.5 108.9v1.3M337.5 108.9l-4.2 2.4M337.5 110.2l-3.1 1.8M337.5 108.9l3.2 1.9M337.5 110.2l3 1.8M337.6 113.8h.1M337.6 113.7h-.1"/>
<path d="M337.6 113.7l1.1 .7M337.6 108.6l3.1 1.9M338.3 115.1h.4M338.3 115h.1a.2 .2 0 0 1 .3-.1 .2 .2 0 0 1 0 .3 .2 .2 0 0 1-.3-.1zM338.7 114.5h.1M338.7 114.4l.2 .1M338.7 108l-1.1 .6M338.7 108l2 1.1M338.8 108l1.9 1.1M339.2 115.6h.4M339.2 115.5h.1a.2 .2 0 0 1 .3-.1 .21 .21 0 0 1-.1 .4 .2 .2 0 0 1-.3-.1zM340.1 116.1h.4"/>
<path d="M340.1 116h.1a.2 .2 0 0 1 .3 0 .2 .2 0 0 1-.1 .3 .2 .2 0 0 1-.3-.1zM340.7 115.6h-.1v2.7l1.3 .8h.1M340.7 115.6l1.2 .7M340.7 109.6l-.3 .1 .3 .2M340.7 109.7l-.3 .1M340.7 114.9l-.6 .4M340.7 111.8l-3.2 1.9M340.7 113.2l-2 1.2M340.7 113.5l-1.8 1.1M340.7 114.8l-.6 .4M340.7 111.9l-3.1 1.8M340.7 115.5v.1"/>
<path d="M340.7 115.5l1.2 .7M341.9 116.3l.1 .1M341.9 116.2l.2 .2M341.9 116.2v.1M342 116.4v2.7M342.1 119l-.1 .1M342.1 116.4v2.6M342.1 116.4h-.1M342.1 118.1l38.8 22.4M342.2 117.8l-.1 .1M342.2 117.8l31.8 18.4M343.3 117.2l-1.1 .6"/>
<path d="M343.3 117.2l30.7 17.7M343.4 117.1l30.6 17.7M343.4 111.2l.1 .1-.1 .1M343.4 111.2l.1 .1M343.4 113.7l30.6 17.6M343.4 110.6l3 1.7M343.4 112l3 1.7M343.4 112.3l30.6 17.7M343.4 113.6l30.6 17.7M343.4 110.7l3 1.7M344 111.8h.4M344 111.7a.2 .2 0 0 1 .3 0 .2 .2 0 0 1 0 .3 .2 .2 0 0 1-.3-.1z"/>
<path d="M344.8 112.3h.5M344.9 112.2a.2 .2 0 0 1 .3 0 .2 .2 0 0 1 0 .3 .2 .2 0 0 1-.3-.1zM345.7 112.9h.5M345.8 112.7a.2 .2 0 0 1 .3 0 .2 .2 0 0 1 0 .3 .2 .2 0 0 1-.3-.1zM346.4 113.9l1.2 .7M347.6 114.6h.3M347.9 114.6l26.1 15M349 113.9l-1.1 .7M349 113.9l25 14.4M349 112.2l.1 .1M349 113.8v.1M349 112.1h.1"/>
<path d="M349.1 112.1l.1 .2M349.1 112.1h-.1M349.1 112.3v1.6M349.2 112.3h-.1M349.2 112.3v1.7M387.3 117.2a.16 .16 0 0 1 .1 .2 .16 .16 0 0 1-.2 0zM387.4 117.1l-.2 .4M75.8 122.6h.7M76.5 122.6h.1M76.5 121.8v.1M76.5 122.5v.1M76.5 121.9v.6"/>
<path d="M76.5 121.9h2.4M76.5 121.8h2.4M76.5 122.5h2.4M76.5 122.6h2.4M78.9 121.8v.1M78.9 122.5v.1M78.9 122.6h.1M78.9 121.9v.6M79 122.6h.7M272.8 137.8l.1 .1M272.8 136.5v1.3M272.8 136.3l.1 .1"/>
<path d="M272.9 136.3l-.1 .1M272.9 136.4h-.1v1.5l1.2 .8 .2-.1M272.9 136.4l-.1 .1M272.9 137.9l1.1 .7M272.9 136.4l1.1 .6M272.9 136.4l1.1 .7M274 137h.3M274 137l.2 .3M274 137.1l.1 .1M274 137.1l-1.2 .7M274.1 138.5l-.1 .1M274.1 137.2v1.3"/>
<path d="M274.1 137.2l-1.2 .7M274.2 138.6v.1M274.2 137.3v1.3M274.2 137.3l4.2 2.4M274.2 138.6l4.2 2.4M274.2 138.6l-.1 .1M274.2 138.7l4.2 2.4M274.3 137l-.1 .3M274.3 137l4.2 2.4M275.4 136.4l3.1 1.7M275.4 136.4l-1.1 .6M277.8 137.7h.5v.3"/>
<path d="M277.9 137.7l.5 .2M278.4 139.7v1.3M278.5 139.8v1.3M278.5 139.5l-.1 .2M278.5 136.2l-1.7 .9M278.5 133.1l-3 1.8M278.5 133.1l-3 1.7M278.5 134.8l-2.9 1.6M278.5 134.4l-3 1.8M278.5 136.1l-1.7 1M278.5 139.6h.1M278.6 139.6l-.2 .1"/>
<path d="M278.6 139.7l-.1 .1M278.6 139.6l1.1 .7M278.6 139.7l1.1 .7M279 120.4h.1a.19 .19 0 0 1 .2 .2 .19 .19 0 0 1-.3 .2 .19 .19 0 0 1 0-.3zM279.1 120.4l.2 .3M281.1 139.6l-1.1 .7M281.2 133.1l3 1.7M281.2 136.1l1.6 1M281.2 134.4l3 1.8M281.2 134.8l2.8 1.6M281.2 136.1l1.7 1M281.2 133.1l3 1.8"/>
<path d="M281.7 137.7l-.4 .2M281.8 137.7h-.4l-.1 .3M284.2 136.3l-.1 .1M284.2 136.3v.1M284.2 132.9l-1.7 .9M284.2 129.8l-3 1.7M284.2 131.5l-2.9 1.6M284.2 131.2l-3 1.7M284.2 132.8l-1.8 1M284.2 129.9l-3 1.7M284.2 136.3l-3 1.8M284.2 136.4l1.1 .6"/>
<path d="M284.2 136.4l-3 1.7M285.3 137h.3M285.3 137l-4.1 2.4M286.8 136.4l-1.2 .6M374 136.4l1.1 .6M375.1 137h.3M375.4 137l4.2 2.4M376.6 136.4l-1.2 .6M376.6 136.4l3 1.7M376.6 136.3l3 1.8M376.6 136.3l.1 .1M376.6 136.3v.1"/>
<path d="M376.6 132.9l1.7 .9M376.6 129.8l3 1.7M376.6 131.2l3 1.7M376.6 131.5l2.9 1.6M376.6 132.8l1.7 1M376.6 129.9l3 1.7M379.6 133.1l-3 1.7M379.6 136.1l-1.6 1M379.6 134.4l-3 1.8M379.6 134.8l-2.8 1.6M379.6 136.1l-1.7 1M379.6 133.1l-3 1.8"/>
<path d="M379.7 139.6l1.1 .7M381.6 120.4a.16 .16 0 0 1 .2 .2 .16 .16 0 0 1-.3 .1zM381.7 120.4l-.2 .3M382.2 139.6l.2 .1M382.2 139.7l.1 .1M382.2 139.6l-1.1 .7M382.2 139.7l-1.1 .7M382.3 139.6h.1M382.3 139.5l.1 .2M382.3 136.1l1.6 1M382.3 133.1l3 1.7M382.3 134.4l3 1.8"/>
<path d="M382.3 134.8l2.8 1.6M382.3 136.1l1.7 1M382.3 133.1l3 1.8M382.3 139.8v1.3M382.4 139.7v1.3M385.3 136.4l-3 1.7M385.3 136.4l1.2 .6M386.5 137l.1 .3M386.5 137h.2M386.5 137l-4.2 2.4M386.6 138.6v.1M386.6 138.6l-4.3 2.5"/>
<path d="M386.6 137.3v1.3M386.6 137.3l-4.2 2.4M386.6 138.6l-4.2 2.4M386.7 138.5v.1M386.7 137.2v1.3M386.7 137.2l1.2 .7M386.7 137l-.1 .3M386.7 137.1v.1M386.7 137.1l1.2 .7M387.9 136.4h.1v1.5l-1.3 .8-.1-.1M387.9 136.4v.1M387.9 136.4l-1.2 .6"/>
<path d="M387.9 137.9l-1.2 .7M387.9 136.4l-1.2 .7M387.9 136.3l.1 .1M387.9 137.8v.1M387.9 136.5v1.3M278.5 141.1l.1 .1M278.6 141.2l1.1 .6M279.7 140.3h.3M279.7 140.3l.1 .2M279.7 140.4l.1 .1M279.7 140.4l-1.2 .7M279.8 140.5l-.1 1.3"/>
<path d="M279.8 140.5l-1.2 .7M279.8 140.5v1.4l-1.2-.6-.2-.3M380.8 140.3h.3M380.9 140.5v1.3M381 141.8h.1M381 140.5v1.3M381 140.5l1.2 .7M381.1 140.4l1.2 .7M381.1 140.3l-.2 .2M381.1 140.4l-.1 .1M382.2 141.2l-1.1 .6M382.3 141.1l-.1 .1"/>
<path d="M382.4 141l-.2 .3-1.1 .6-.2-.1M75.7 163.2h.1M75.7 161.9h.1M75.7 161.9v1.3M75.7 161.8v.1M75.7 162.3l.1 .1M75.7 162.4h.1M75.8 161.7l.7-.1v.7h-.7zM75.8 161.6h.1M75.8 162.4h.7M75.8 162.4v42.4M76 161.5v.1"/>
<path d="M76 161.5h.1M76.1 161.6v.7M76.1 161.5h.1M76.1 161.5h-.1M76.2 161.5v.1M76.2 161.6v.7M76.2 161.5h.1M76.3 161.5h.1M76.3 161.6h.1M76.3 161.5v.1M76.5 162.4h.1M76.5 162.4v42.4"/>
<path d="M76.5 162.3v.1M76.5 161.7h2.4M76.5 161.7h-.8v43.8h.8M76.5 171.6h2.4M76.5 172.2h2.4M76.5 162.4h2.4M76.5 162.3h2.4M76.5 161.7v.6M78.9 162.3v.1M78.9 162.3l.1 .1M78.9 161.7h.8M78.9 162.4h.1"/>
<path d="M78.9 161.7v.6M78.9 162.4v42.4M79 161.7l.7-.1v.7h-.7zM79 161.6h.1M79 162.4h.7M79 162.4v42.4M79.2 161.5v.1M79.2 161.5h.1M79.2 161.5h.2M79.3 161.6v.7M79.3 161.5v.1M79.4 161.5h-.1"/>
<path d="M79.4 161.5h.1M79.4 161.6v.7M79.4 161.5l.1 .1M79.5 161.5v.1M79.5 161.5h.1M79.7 162.4h.1M79.7 162.4v42.4M79.7 163.2h.1M79.7 161.8l.1 .1M79.7 161.7h28.6M79.7 162.3v.1M79.7 161.9h.1"/>
<path d="M79.7 161.7v43.8M79.8 162.4h.1M79.8 161.9v43.4M79.8 162.3h5.7M79.8 162.4h.7M80.5 162.4h.1M80.5 162.4v42.4M80.5 162.4h5M85.5 163.2h.1M85.6 161.9h.7v43.5l-.8-.1zM85.6 163.2v40.8M85.8 161.5v.1"/>
<path d="M85.8 161.5h.1M85.8 161.5h.2M85.9 161.5v.1M86 161.5h.1M86 161.5h-.1M86 161.5l.1 .1M86.1 161.5h-.1M86.1 161.5v.1M86.1 161.5h.1M86.3 163.2v40.8M86.3 163.2h-.7M86.3 162.4h18"/>
<path d="M86.3 162.3h22M104.3 162.4h.1M104.3 162.4v42.4M104.4 162.4h.7M104.4 162.4v42.4M105.1 162.4h.1M105.1 162.4v42.4M105.1 162.4h2.4M107.5 162.4h.1M107.5 162.4v42.4M107.6 162.4h.7M107.6 162.4v42.4"/>
<path d="M108.3 162.4h.1M108.3 162.4v42.4M108.3 162.3v.1M108.3 161.7v.6M76.5 195h2.4M76.5 195.6h2.4M75.7 205.3v.1M75.7 204v1.3M75.7 205.3h.1M75.7 204h.1M75.7 204.8h.1M75.8 204.9l.7-.1v.7h-.7z"/>
<path d="M75.8 204.8h.1M75.8 204.8l-.1 .1M75.8 204.8h.7M76.1 204.8v.3h.1v-.3M76.5 204.8h.1M76.5 204.8v.1M76.5 205.5h2.4M76.5 204.9v.6M76.5 204.9h2.4M76.5 204.8h2.4M78.9 204.8v.1M78.9 204.8h.1"/>
<path d="M78.9 205.5h.8M78.9 204.9v.6M79 204.9l.7-.1v.7h-.7zM79 204.8h.1M79 204.8l-.1 .1M79 204.8h.7M79.3 204.8v.3h.1v-.3M79.7 204.8h.1M79.7 204.8v.1M79.7 204h.1M79.7 205.5h28.6M79.7 205.3h.1"/>
<path d="M79.8 205.3l-.1 .1M79.8 204.9h5.7M79.8 204.8h.1M79.8 204.8h.7M80.5 204.8h.1M80.5 204.8h5M85.6 204h-.1M85.6 204h.7M86.3 204.9h22M86.3 204.8h18M104.3 204.8h.1M104.4 204.8h.7"/>
<path d="M105.1 204.8h.1M105.1 204.8h2.4M107.5 204.8h.1M107.6 204.8h.7M108.3 204.8h.1M108.3 204.8v.1M108.3 204.9v.6"/>
<circle cx="76.1" cy="99.7" r=".09"/>
<circle cx="76.1" cy="97.7" r=".09"/>
<circle cx="76.1" cy="99.2" r=".09"/>
<circle cx="76.1" cy="96.7" r=".09"/>
<circle cx="76.1" cy="96.2" r=".09"/>
<circle cx="76.1" cy="97.2" r=".09"/>
<circle cx="76.1" cy="98.2" r=".09"/>
<circle cx="76.1" cy="98.7" r=".09"/>
<circle cx="77.2" cy="96.5" r=".13"/>
<circle cx="78.2" cy="95.5" r=".14"/>
<circle cx="79.3" cy="99.7" r=".09"/>
<circle cx="79.3" cy="97.7" r=".09"/>
<circle cx="79.3" cy="99.2" r=".09"/>
<circle cx="79.3" cy="96.7" r=".09"/>
<circle cx="79.3" cy="96.2" r=".09"/>
<circle cx="79.3" cy="97.2" r=".09"/>
<circle cx="79.3" cy="98.2" r=".09"/>
<circle cx="79.3" cy="98.7" r=".09"/>
<circle cx="81.2" cy="91.5" r=".14"/>
<circle cx="81.9" cy="93.6" r=".09"/>
<circle cx="81.9" cy="90.4" r=".09"/>
<circle cx="82.2" cy="92.5" r=".14"/>
<circle cx="82.4" cy="93.6" r=".09"/>
<circle cx="82.4" cy="90.4" r=".09"/>
<circle cx="82.9" cy="93.6" r=".09"/>
<circle cx="82.9" cy="90.4" r=".09"/>
<circle cx="83.4" cy="93.6" r=".09"/>
<circle cx="83.4" cy="90.4" r=".09"/>
<circle cx="83.9" cy="93.6" r=".09"/>
<circle cx="83.9" cy="90.4" r=".09"/>
<circle cx="84.4" cy="93.6" r=".09"/>
<circle cx="84.4" cy="90.4" r=".09"/>
<circle cx="84.9" cy="93.6" r=".09"/>
<circle cx="84.9" cy="90.4" r=".09"/>
<circle cx="85.4" cy="93.6" r=".09"/>
<circle cx="85.4" cy="90.4" r=".09"/>
<circle cx="105.8" cy="91.5" r=".14"/>
<circle cx="106.8" cy="92.5" r=".14"/>
<circle cx="77.2" cy="121.1" r=".14"/>
<circle cx="78.2" cy="120.1" r=".14"/>
<circle cx="76.1" cy="171.9" r=".09"/>
<circle cx="79.3" cy="171.9" r=".09"/>
<circle cx="76.1" cy="195.3" r=".09"/>
<circle cx="79.3" cy="195.3" r=".09"/>
</g>
<text font-size="6.3" x="360.3" y="278.5">AA-019202350</text>
<text font-size="5.6" x="361.3" y="239.1">PN-EN22768-mL</text>
<text font-size="4.9" x="302.4" y="232.4">RACKSYSTEM</text>
<g font-size="4.7" fill="#00f">
<text x="88.6" y="87.9">1430</text>
<text x="71.7" y="112.9" transform="rotate(-90 71.7 112.9)">1430</text>
<text x="72.6" y="189.7" transform="rotate(-90 72.6 189.7)">2200</text>
</g>
<g font-size="4.7">
<text x="372" y="247.8">EDGI13201430</text>
<text x="303.5" y="268.1">EKSPO DRZWI TYP L H-</text>
<text x="314.5" y="272.6">2200 L-1430</text>
</g>
<text font-size="3.9" x="362.3" y="253.8">A3</text>
<text font-size="3.2" x="354.9" y="267.2">SYMBOL</text>
<g font-size="2.4">
<text x="302.4" y="235.6">SPÓŁKA Z OGRANICZONĄ</text>
<text x="302.4" y="238.4">ODPOWIEDZIALNOŚCIĄ SP.K.</text>
<text x="300.7" y="244.7">Projekt jest własnością firmy</text>
<text x="300.7" y="247.5">RACKSYSTEM SPÓŁKA Z OGRANICZONĄ</text>
<text x="300.7" y="250.3">ODPOWIEDZIALNOŚCIĄ SP.K.</text>
<text x="300.7" y="253.1">I w żadnej części nie może być:</text>
<text x="300.7" y="256">kopiowany, udostępniany</text>
<text x="300.7" y="258.8">ani wykorzystywany jako</text>
<text x="300.7" y="261.6">dokumentacja przez firmy trzecie.</text>
</g>
<g font-size="2">
<text x="383.1" y="227.9">WYMIARY NIETOLEROWANE</text>
<text x="341" y="231.6">OSTRE</text>
<text x="359.5" y="228.9">NIE SKALUJ RYSUNKU</text>
<text x="383.1" y="230.4">WYKONAĆ WEDŁUG:</text>
<text x="341" y="234.1">KRAWĘDZIE</text>
<text x="341" y="236.6">STĘPIĆ</text>
<text x="339.9" y="245.4">WERSJA</text>
<text x="346.6" y="249.5">1</text>
<text x="340.6" y="257.7">2018-12-21</text>
<text x="340.7" y="253.8">DATA</text>
<text x="358.7" y="257.7">SKALA</text>
<text x="367" y="257.7">1:50</text>
<text x="373.9" y="253.8">WYKONAŁ:</text>
<text x="374.1" y="257.7">MASA ORIENTACYJNA:</text>
<text x="387.2" y="253.8">M. KLIMKOWSKI</text>
<text x="398.1" y="257.7">111.37</text>
<text x="339.7" y="262.3">NR RYSUNKU</text>
<text x="358.7" y="261.7">ARKUSZ 1</text>
<text x="374.1" y="261.7">ELEMENT:</text>
<text x="301" y="266.4">TYTUŁ:</text>
</g>
<text font-size="1.3" x="359" y="244">SYMBOL 2</text>
</svg>
